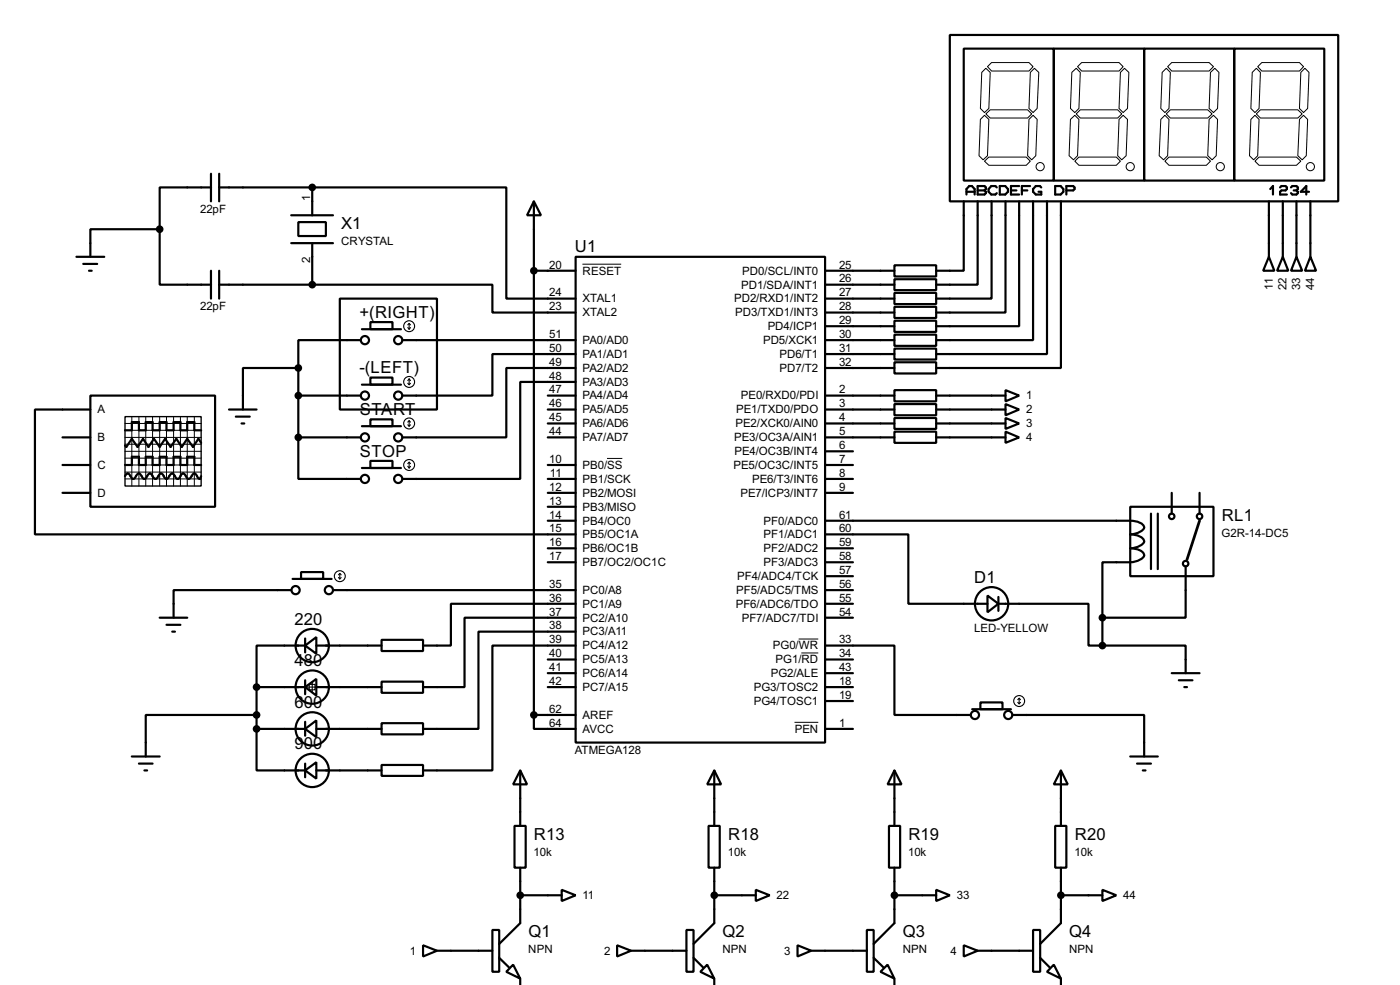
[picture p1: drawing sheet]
<svg xmlns="http://www.w3.org/2000/svg" width="256mm" height="180mm" viewBox="0 0 256 180" stroke-linecap="round" stroke-linejoin="round" font-family="sans-serif">
<g fill="none" stroke="#000" stroke-width=".4">
<path d="M174 6.4h71.2v30.5h-71.2zM176.6 8.9h16.5v24.2h-16.5zM193.1 8.9h16.5v24.2h-16.5zM209.6 8.9h16.5v24.2h-16.5zM226.1 8.9h16.5v24.2h-16.5zM38.7 34.3h-9.4v7.7M38.7 31.8v5.1M40.2 34.3h17M40.2 31.8v5.1M53.4 39.4h7.6M57.2 34.3h35.6v20.4h12.7M57.2 34.3v5.1"/>
<path d="M97.8 36.9l1.3 2.5h-2.5zM97.8 36.9v94M176.6 36.9v12.7h-5.1M177.1 35.6v-1l.5-.5h.5l.5 .5v1M177.1 35.1h1.5M179.1 36.9v15.2h-7.6M179.1 34.1h1.3l.2 .2v.3l-.2 .3 .2 .2v.3l-.2 .2h-1.3zM179.1 34.9h1.3M181.7 36.9v17.8h-10.2M182.6 34.3l-.2-.2h-.8l-.5 .5v.5l.5 .5h.8l.2-.2M183.2 34.1h1l.5 .5v.5l-.5 .5h-1zM184.2 36.9v20.3h-12.7"/>
<path d="M185.2 34.9h1M186.7 36.9v22.8h-15.2M186.7 34.1h-1.5v1.5h1.5M187.2 34.9h1M188.7 34.1h-1.5v1.5M189.3 36.9v25.4h-17.8M190.8 34.3l-.3-.2h-.7l-.5 .5v.5l.5 .5h1v-.5h-.5M191.8 36.9v27.9h-20.3M193.3 34.1h1l.5 .5v.5l-.5 .5h-1zM194.4 36.9v30.5h-22.9M195.4 34.9h1.2l.3-.3v-.3l-.3-.2h-1.2v1.5M232.5 36.9v10.1"/>
<path d="M232.7 34.6l.5-.5v1.5M234.5 34.3l.3-.2h.7l.3 .2v.3l-.3 .3h-.7l-.3 .2v.5h1.3M235 36.9v10.1M236.5 34.3l.3-.2h.7l.3 .2v.3l-.3 .3M237 34.9h.5M237.5 36.9v10.1M237.5 34.9l.3 .2v.3l-.3 .2h-.7l-.3-.2M239.8 35.1h-1.5l1-1v1.5M240.1 36.9v10.1M14 47h5.1M15.3 48.3h2.5M16.3 49.6h.5"/>
<path d="M29.3 42v10.1h9.4M29.3 42h-12.7v5M38.7 49.6v5.1M40.2 52.1h17M40.2 49.6v5.1M53.4 44.5h7.6M54.7 40.7h5v2.5h-5zM57.2 52.1h33v5.1h15.3M57.2 44.5v7.6M62.3 54.7h17.8v20.3h-17.8zM67.9 59h4v1.3h-4zM97.8 49.6h7.7"/>
<path d="M105.5 47h45.7v88.9h-45.7zM151.2 49.6h12.7M151.2 52.1h12.7M151.2 54.7h12.7M151.2 57.2h12.7M151.2 59.7h12.7M163.9 48.6h7.6v2h-7.6zM163.9 51.1h7.6v2h-7.6zM163.9 53.6h7.6v2.1h-7.6zM163.9 56.2h7.6v2h-7.6zM163.9 58.7h7.6v2.1h-7.6zM232.5 47l1 2.6h-2.1z"/>
<path d="M235 47l1 2.6h-2zM237.5 47l1.1 2.6h-2.1zM240.1 47l1 2.6h-2zM16.6 72.4h22.8v20.4h-22.8zM16.6 75h-10.2v22.8h99.1M22.9 78.8h1.3v-1.5h1.3v1.5h1.2v-1.5h1.3v1.5h1.3v-1.5h1.2v1.5h1.3v-1.5h1.3v1.5h1.2v-1.5h1.3v1.5h1.3M42 75h5M43.2 76.3h2.6M44.3 77.5h.5M54.7 67.4h-10.2v7.6M54.7 72.4h11.4M54.7 67.4v12.7"/>
<path d="M66.1 62.3h-11.4v5.1M66.3 60.3h7.2M66.3 70.4h7.2M66.3 78h7.2M67.9 69.1h4v1.3h-4zM67.9 76.8h4v1.2h-4zM73.7 62.3h31.8M100.4 72.4h5.1M100.4 75h5.1M100.4 77.5h5.1M105.5 64.8h-15.3v7.6h-16.5M105.5 67.4h-12.7v12.7h-19.1"/>
<path d="M105.5 69.9h-10.2v17.8h-21.6M151.2 62.3h12.7M151.2 64.8h12.7M151.2 67.4h12.7M151.2 72.4h12.7M151.2 75h12.7M151.2 77.5h12.7M163.9 61.3h7.6v2h-7.6zM163.9 63.8h7.6v2h-7.6zM163.9 66.3h7.6v2.1h-7.6zM163.9 71.4h7.6v2.1h-7.6zM163.9 74h7.6v2h-7.6z"/>
<path d="M163.9 76.5h7.6v2h-7.6zM163.9 79h7.6v2.1h-7.6zM171.5 72.4h12.7M171.5 75h12.7M171.5 77.5h12.7M184.2 71.4l2.5 1-2.5 1.1zM184.2 74l2.5 1-2.5 1zM184.2 76.5l2.5 1-2.5 1zM184.2 79l2.5 1.1-2.5 1zM11.5 80.1h5.1M11.5 85.1h5.1M11.5 90.2h5.1"/>
<path d="M22.9 87.2l.2-.4 .3-.1 .3 .1 .5 .7 .2 .2 .3-.2 .2-.3a.54 .54 0 0 1 .8-.4l.5 .7 .3 .2 .2-.2 .5-.7 .3-.1 .2 .1 .3 .4a.54 .54 0 0 0 .7 .3l.5-.7 .3-.1 .3 .1 .4 .7 .3 .2 .3-.2 .2-.3a.54 .54 0 0 1 .8-.4l.5 .7 .3 .2 .2-.2 .5-.7 .3-.1 .2 .1 .5 .7a.6 .6 0 0 0 .9-.5l.4-.3 .3 .1 .4 .7 .3 .2 .3-.5M22.9 85.1h1.3v-1.5h1.3v1.5h1.2v-1.5h1.3v1.5h1.3v-1.5h1.2v1.5h1.3v-1.5h1.3v1.5h1.2v-1.5h1.3v1.5h1.3M36.9 81.1l-.5-.8-1 1.5-1.1-1.5-1 1.5-1-1.5-1 1.5-1-1.5-1 1.5-1.1-1.5-1 1.5-1-1.5-1 1.5-1-1.5-1 1.5-.3-.2M54.7 80.1v7.6h11.4M54.7 80.1h11.4M66.3 85.7h7.2M67.9 84.4h4v1.3h-4zM100.4 80.1h5.1M100.4 95.3h5.1M100.4 85.1h5.1M100.4 87.7h5.1M100.4 90.2h5.1"/>
<path d="M100.4 92.8h5.1M151.2 97.8h15.2v12.7h14.5M151.2 95.3h55.9a3.3 3.3 0 0 1 2.4 .9l.1 .4a2.75 2.75 0 0 1-2.5 1.2 2.37 2.37 0 0 1 2.5 1.3 2.75 2.75 0 0 1-2.5 1.3 3.2 3.2 0 0 1 2.4 .9l.1 .4a2.75 2.75 0 0 1-2.5 1.2h-5.1v10.2M151.2 80.1h12.7M151.2 82.6h5.1M151.2 85.1h5.1M151.2 87.7h5.1M151.2 90.2h5.1M171.5 80.1h12.7M207.1 92.8h15.2v12.7h-15.2zM210.9 94v10.2M212.1 94v10.2"/>
<path d="M214.7 90.2v3.8M219.8 90.2v3.8M29.3 113.1h5M30.5 114.4h2.6M31.6 115.6h.5M53.4 108h-21.6v5.1M53.6 106h7.2M55.2 104.7h4v1.3h-4zM55.9 118.2l2.1-1.6v3.1zM55.9 118.2h-8.9v7.6M55.9 116.9v2.5M58 118.2h11.9"/>
<path d="M61 108h44.5M69.9 117.1h7.6v2.1h-7.6zM100.4 100.4h5.1M100.4 102.9h5.1M105.5 110.5h-22.9v7.7h-5.1M105.5 113.1h-20.4v12.7h-7.6M105.5 115.6h-17.8v17.8h-10.2M105.5 118.2h-15.3v22.8h-12.7M151.2 118.2h12.7v12.7h14M151.2 108h5.1M151.2 100.4h5.1M151.2 102.9h5.1"/>
<path d="M151.2 110.5h5.1M151.2 113.1h5.1M151.2 105.5h5.1M180.9 109l2 1.5-2 1.6zM182.9 110.5h16.5v7.7h2.6M182.9 109.3v2.5M202 118.2h15.2v5M202 113.1v5.1M217.2 103.7v9.4h-15.2M24.2 138.5h5.1M25.5 139.8h2.5M47 133.4v7.6h8.9"/>
<path d="M47 130.9h-20.3v7.6M47 133.4h8.9M47 125.8h8.9M47 125.8v7.6M55.9 125.8l2.1-1.5v3zM55.9 133.4l2.1-1.5v3zM55.9 124.5v2.6M55.9 132.1v2.6M55.9 139.8v2.5M58 133.4h11.9M58 125.8h11.9M69.9 124.8h7.6v2h-7.6z"/>
<path d="M69.9 132.4h7.6v2h-7.6zM97.8 130.9v2.5h7.7M97.8 130.9h7.7M100.4 125.8h5.1M100.4 120.7h5.1M100.4 123.2h5.1M151.2 133.4h5.1M151.2 125.8h5.1M151.2 128.3h5.1M151.2 120.7h5.1M151.2 123.2h5.1M178.1 129.8h7.1"/>
<path d="M179.6 128.6h4.1v1.2h-4.1zM185.5 130.9h24.1v7.6M207.1 138.5h5M208.3 139.8h2.6M214.7 123.2h5.1M216 124.5h2.5M217 125.8h.5M26.5 141h.5M55.9 141l2.1-1.5v3zM58 141h11.9M69.9 140h7.6v2h-7.6zM94.3 151.2h2v7.6h-2z"/>
<path d="M95.3 141l1.3 2.6h-2.6zM95.3 141v10.2M95.3 158.8v10.2l-3.8 3.8M129.8 151.2h2.1v7.6h-2.1zM130.9 141l1.2 2.6h-2.5zM130.9 141v10.2M130.9 158.8v10.2l-3.8 3.8M162.9 151.2h2v7.6h-2zM163.9 141l1.3 2.6h-2.6zM163.9 141v10.2M163.9 158.8v10.2l-3.8 3.8M193.3 151.2h2.1v7.6h-2.1z"/>
<path d="M194.4 141l1.2 2.6h-2.5zM194.4 141v10.2M194.4 158.8v10.2l-3.8 3.8M209.4 141h.5M77.5 173l2.6 1-2.6 1.1zM80.1 174h10.1M90.2 170.2h1.3v7.7h-1.3zM91.5 175.3l1.8 1.8M94 176.6l1.3 2.5-2.5-1.2zM95.3 179.1v1.2M95.3 163.9h7.6M102.9 162.9l2.6 1-2.6 1z"/>
<path d="M113.1 173l2.5 1-2.5 1.1zM115.6 174h10.2M125.8 170.2h1.3v7.7h-1.3zM127.1 175.3l1.7 1.8M129.6 176.6l1.3 2.5-2.6-1.2zM130.9 179.1v1.2M130.9 163.9h7.6M138.5 162.9l2.5 1-2.5 1zM146.1 173l2.5 1-2.5 1.1zM148.6 174h10.2M158.8 170.2h1.3v7.7h-1.3zM160.1 175.3l1.8 1.8"/>
<path d="M161.3 177.9l1.3-1.3 1.3 2.5zM163.9 179.1v1.2M163.9 163.9h7.6M171.5 162.9l2.5 1-2.5 1zM176.6 173l2.5 1-2.5 1.1zM179.1 174h10.2M189.3 170.2h1.3v7.7h-1.3zM190.6 175.3l1.7 1.8M193.1 176.6l1.3 2.5-2.6-1.2zM194.4 179.1v1.2M194.4 163.9h7.6M202 162.9l2.5 1-2.5 1z"/>
<circle cx="66.8" cy="62.3" r=".75"/>
<circle cx="66.8" cy="72.4" r=".75"/>
<circle cx="72.9" cy="72.4" r=".75"/>
<circle cx="72.9" cy="62.3" r=".75"/>
<circle cx="66.8" cy="80.1" r=".75"/>
<circle cx="66.8" cy="87.7" r=".75"/>
<circle cx="72.9" cy="87.7" r=".75"/>
<circle cx="72.9" cy="80.1" r=".75"/>
<circle cx="214.6" cy="94.5" r=".5"/>
<circle cx="219.7" cy="94.5" r=".5"/>
<circle cx="54.1" cy="108" r=".75"/>
<circle cx="57.2" cy="118.2" r="3.1"/>
<circle cx="60.2" cy="108" r=".75"/>
<circle cx="181.6" cy="110.5" r="3.1"/>
<circle cx="217.2" cy="103.2" r=".5"/>
<circle cx="57.2" cy="133.4" r="3.1"/>
<circle cx="57.2" cy="125.8" r="3.1"/>
<circle cx="178.6" cy="130.9" r=".75"/>
<circle cx="184.7" cy="130.9" r=".75"/>
<circle cx="57.2" cy="141" r="3.1"/>
</g>
<g fill="none" stroke="#000" stroke-width=".18">
<path d="M180.6 12.5l.8 .8-.2 6.6-.8 .7-.8-.7 .3-6.6zM180.9 12.2l.8-.7h6.8l.8 .7-.8 .8h-6.8zM189.5 12.5l.8 .8-.3 6.6-.7 .7-.8-.7 .3-6.6zM196.4 13.3l.8-.8 .7 .8-.2 6.6-.8 .7-.8-.7zM198.2 11.5h6.8l.8 .7-.8 .8h-6.8l-.8-.8zM205.3 13.3l.7-.8 .8 .8-.2 6.6-.8 .7-.8-.7zM213.7 12.5l.7 .8-.2 6.6-.8 .7-.7-.7 .2-6.6zM213.9 12.2l.8-.7h6.8l.8 .7-.8 .8h-6.8zM221.8 13.3l.8-.8 .7 .8-.2 6.6-.8 .7-.8-.7zM229.4 13.3l.8-.8 .7 .8-.2 6.6-.8 .7-.7-.7zM231.2 11.5h6.9l.7 .7-.7 .8h-6.9l-.8-.8zM238.3 13.3l.8-.8 .7 .8-.2 6.6-.8 .7-.7-.7z"/>
<path d="M179.6 21.9l.8-.8 .8 .8-.3 6.6-.8 .8-.7-.8zM180.4 29.5l.8-.7h6.8l.8 .7-.8 .8h-6.8zM180.6 20.9l.8-.8h6.9l.7 .8-.7 .7h-6.9zM188.5 21.9l.8-.8 .7 .8-.2 6.6-.8 .8-.7-.8zM196.1 21.9l.8-.8 .8 .8-.3 6.6-.7 .8-.8-.8zM197.7 28.8h6.8l.8 .7-.8 .8h-6.8l-.8-.8zM197.9 20.1h6.9l.7 .8-.7 .7h-6.9l-.7-.7zM205 21.9l.8-.8 .8 .8-.3 6.6-.8 .8-.7-.8zM212.7 21.9l.7-.8 .8 .8-.3 6.6-.7 .8-.8-.8zM213.4 29.5l.8-.7h6.8l.8 .7-.8 .8h-6.8zM213.7 20.9l.7-.8h6.9l.8 .8-.8 .7h-6.9zM221.5 21.9l.8-.8 .8 .8-.3 6.6-.7 .8-.8-.8z"/>
<path d="M229.2 21.9l.7-.8 .8 .8-.3 6.6-.7 .8-.8-.8zM229.9 29.5l.8-.7h6.8l.8 .7-.8 .8h-6.8zM230.2 20.9l.7-.8h6.9l.8 .8-.8 .7h-6.9zM238.1 21.9l.7-.8 .8 .8-.3 6.6-.7 .8-.8-.8zM106.7 48.4h7.1M22.9 77.5h14M22.9 78.8h14M24.2 76.3v12.7M25.5 76.3v12.7M26.7 76.3v12.7M28 76.3v12.7M29.3 76.3v12.7"/>
<path d="M30.5 76.3v12.7M31.8 76.3v12.7M33.1 76.3v12.7M34.3 76.3v12.7M35.6 76.3v12.7M22.9 80.1h14M22.9 81.3h14M22.9 83.9h14M22.9 85.1h14M22.9 86.4h14M22.9 87.7h14M22.9 82.6h14"/>
<path d="M111.2 83.9h2.8M146.3 117h3.6M146.8 119.5h3.1M145.6 132.2h4.3"/>
<circle cx="190.5" cy="30.5" r=".75"/>
<circle cx="207" cy="30.5" r=".75"/>
<circle cx="223.5" cy="30.5" r=".75"/>
<circle cx="240" cy="30.5" r=".75"/>
</g>
<g fill="#000" stroke="#000" stroke-width=".4">
<circle cx="57.2" cy="34.3" r=".5"/>
<circle cx="29.2" cy="42" r=".5"/>
<circle cx="57.2" cy="52.1" r=".5"/>
<circle cx="97.8" cy="49.6" r=".5"/>
<circle cx="54.6" cy="67.4" r=".5"/>
<circle cx="54.6" cy="72.4" r=".5"/>
<circle cx="54.6" cy="80.1" r=".5"/>
<circle cx="201.9" cy="113.1" r=".5"/>
<circle cx="201.9" cy="118.2" r=".5"/>
<circle cx="47" cy="133.4" r=".5"/>
<circle cx="47" cy="130.9" r=".5"/>
<circle cx="47" cy="125.8" r=".5"/>
<circle cx="97.8" cy="130.9" r=".5"/>
<circle cx="95.3" cy="163.9" r=".5"/>
<circle cx="130.8" cy="163.9" r=".5"/>
<circle cx="163.8" cy="163.9" r=".5"/>
<circle cx="194.3" cy="163.9" r=".5"/>
</g>
<path d="M22.9 76.3h14v12.7h-14z" fill="none" stroke="#000" stroke-width=".25"/>
<g fill="none" stroke="#000" stroke-width=".2">
<path d="M74.7 60l.3 .3M75 59.2v1.1M75 59.2l-.3 .3M75 59.2l.2 .3M75.2 60l-.2 .3M74.7 70.2l.3 .2M74.7 77.8l.3 .2M75 69.4v1M75 77v1M75 69.4l-.3 .3M75 69.4l.2 .3M75 77l-.3 .3"/>
<path d="M75 77l.2 .3M75.2 70.2l-.2 .2M75.2 77.8l-.2 .2M74.7 85.4l.3 .3M75 84.6v1.1M75 84.6l-.3 .3M75 84.6l.2 .3M75.2 85.4l-.2 .3M62 105.7l.3 .3M62.3 105v1M62.3 105l-.3 .2M62.3 105l.2 .2"/>
<path d="M62.5 105.7l-.2 .3M56.2 125.8h2M56.7 125.3h1v1h-1zM57.2 124.8v2M186.5 128.6l.2 .2M186.7 127.8v1M186.7 127.8l-.2 .3M186.7 127.8l.3 .3M187 128.6l-.3 .2"/>
<circle cx="74.9" cy="59.7" r="1"/>
<circle cx="74.9" cy="77.5" r="1"/>
<circle cx="74.9" cy="69.9" r="1"/>
<circle cx="74.9" cy="85.1" r="1"/>
<circle cx="62.2" cy="105.5" r="1"/>
<circle cx="186.7" cy="128.3" r="1"/>
</g>
<path d="M219.8 95.3l-2.3 7.1" fill="none" stroke="#000" stroke-width=".5"/>
<g font-size="3.4">
<text x="62.5" y="42">X1</text>
<text x="105.3" y="46.2">U1</text>
<text x="65.9" y="58.2">+(RIGHT)</text>
<text x="65.9" y="68.3">-(LEFT)</text>
<text x="65.9" y="76">START</text>
<text x="65.9" y="83.6">STOP</text>
<text x="223.8" y="95.3">RL1</text>
<text x="178.5" y="106.7">D1</text>
<text x="54" y="114.3">220</text>
<text x="54" y="121.9">480</text>
<text x="54" y="129.6">600</text>
<text x="54" y="137.2">900</text>
<text x="97.8" y="153.7">R13</text>
<text x="133.4" y="153.7">R18</text>
<text x="166.4" y="153.7">R19</text>
<text x="196.9" y="153.7">R20</text>
<text x="96.8" y="171.5">Q1</text>
<text x="132.4" y="171.5">Q2</text>
<text x="165.4" y="171.5">Q3</text>
<text x="195.9" y="171.5">Q4</text>
</g>
<g font-size="2.4">
<text x="36.7" y="39">22pF</text>
<text x="56.8" y="36.8" transform="rotate(-90 56.8 36.8)">1</text>
<text x="62.5" y="44.9">CRYSTAL</text>
<text x="56.8" y="48.1" transform="rotate(-90 56.8 48.1)">2</text>
<text x="100.6" y="49.2">20</text>
<text x="106.7" y="50.3">RESET</text>
<text x="135.8" y="52.8">PD1/SDA/INT1</text>
<text x="136" y="50.3">PD0/SCL/INT0</text>
<text x="153.7" y="49.2">25</text>
<text x="153.7" y="51.7">26</text>
<text x="233.2" y="53" transform="rotate(-90 233.2 53)">11</text>
<text x="235.7" y="53.1" transform="rotate(-90 235.7 53.1)">22</text>
<text x="238.2" y="53.2" transform="rotate(-90 238.2 53.2)">33</text>
<text x="240.8" y="53.2" transform="rotate(-90 240.8 53.2)">44</text>
<text x="36.7" y="56.8">22pF</text>
<text x="100.6" y="56.8">23</text>
<text x="100.6" y="54.3">24</text>
<text x="106.7" y="57.9">XTAL2</text>
<text x="106.7" y="55.4">XTAL1</text>
<text x="134.5" y="55.4">PD2/RXD1/INT2</text>
<text x="134.7" y="57.9">PD3/TXD1/INT3</text>
<text x="153.7" y="54.3">27</text>
<text x="153.7" y="56.8">28</text>
<text x="153.7" y="59.3">29</text>
<text x="100.6" y="64.4">50</text>
<text x="100.6" y="61.9">51</text>
<text x="106.7" y="65.5">PA1/AD1</text>
<text x="106.7" y="63">PA0/AD0</text>
<text x="139.8" y="63">PD5/XCK1</text>
<text x="140.6" y="60.4">PD4/ICP1</text>
<text x="142.8" y="65.5">PD6/T1</text>
<text x="153.7" y="61.9">30</text>
<text x="153.7" y="64.4">31</text>
<text x="100.6" y="72">47</text>
<text x="100.6" y="69.5">48</text>
<text x="100.6" y="67">49</text>
<text x="106.7" y="70.6">PA3/AD3</text>
<text x="106.7" y="68.1">PA2/AD2</text>
<text x="142.8" y="68.1">PD7/T2</text>
<text x="153.7" y="72">2</text>
<text x="153.7" y="67">32</text>
<text x="17.8" y="75.7">A</text>
<text x="100.6" y="77.1">45</text>
<text x="100.6" y="74.6">46</text>
<text x="106.7" y="75.7">PA5/AD5</text>
<text x="106.7" y="73.1">PA4/AD4</text>
<text x="134.8" y="75.7">PE1/TXD0/PDO</text>
<text x="135.7" y="73.1">PE0/RXD0/PDI</text>
<text x="153.7" y="74.6">3</text>
<text x="153.7" y="77.1">4</text>
<text x="188" y="73.1">1</text>
<text x="188" y="75.7">2</text>
<text x="17.8" y="80.8">B</text>
<text x="100.6" y="79.7">44</text>
<text x="106.7" y="80.8">PA7/AD7</text>
<text x="106.7" y="78.2">PA6/AD6</text>
<text x="134.5" y="80.8">PE3/OC3A/AIN1</text>
<text x="134.5" y="83.3">PE4/OC3B/INT4</text>
<text x="134.7" y="78.2">PE2/XCK0/AIN0</text>
<text x="153.7" y="79.7">5</text>
<text x="153.7" y="82.2">6</text>
<text x="188" y="78.2">3</text>
<text x="188" y="80.8">4</text>
<text x="17.8" y="85.8">C</text>
<text x="100.6" y="84.7">10</text>
<text x="100.6" y="89.8">12</text>
<text x="100.8" y="87.3">11</text>
<text x="106.7" y="85.8">PB0/SS</text>
<text x="106.7" y="88.4">PB1/SCK</text>
<text x="134.4" y="85.8">PE5/OC3C/INT5</text>
<text x="137.8" y="88.4">PE6/T3/INT6</text>
<text x="153.7" y="84.7">7</text>
<text x="153.7" y="87.3">8</text>
<text x="153.7" y="89.8">9</text>
<text x="17.8" y="90.9">D</text>
<text x="100.6" y="92.4">13</text>
<text x="100.6" y="94.9">14</text>
<text x="106.7" y="90.9">PB2/MOSI</text>
<text x="106.7" y="93.5">PB3/MISO</text>
<text x="135.6" y="90.9">PE7/ICP3/INT7</text>
<text x="153.7" y="94.9">61</text>
<text x="100.6" y="97.4">15</text>
<text x="100.6" y="100">16</text>
<text x="106.7" y="96">PB4/OC0</text>
<text x="106.7" y="98.5">PB5/OC1A</text>
<text x="106.7" y="101.1">PB6/OC1B</text>
<text x="139.9" y="101.1">PF2/ADC2</text>
<text x="139.9" y="98.5">PF1/ADC1</text>
<text x="139.9" y="96">PF0/ADC0</text>
<text x="153.7" y="100">59</text>
<text x="153.7" y="97.4">60</text>
<text x="223.8" y="98.2">G2R-14-DC5</text>
<text x="100.6" y="102.5">17</text>
<text x="100.6" y="107.6">35</text>
<text x="106.7" y="103.6">PB7/OC2/OC1C</text>
<text x="135" y="106.2">PF4/ADC4/TCK</text>
<text x="139.9" y="103.6">PF3/ADC3</text>
<text x="153.7" y="107.6">56</text>
<text x="153.7" y="105.1">57</text>
<text x="153.7" y="102.5">58</text>
<text x="100.6" y="110.1">36</text>
<text x="100.6" y="112.7">37</text>
<text x="106.7" y="108.7">PC0/A8</text>
<text x="106.7" y="111.2">PC1/A9</text>
<text x="106.7" y="113.8">PC2/A10</text>
<text x="134.8" y="111.2">PF6/ADC6/TDO</text>
<text x="134.9" y="108.7">PF5/ADC5/TMS</text>
<text x="135.9" y="113.8">PF7/ADC7/TDI</text>
<text x="153.7" y="112.7">54</text>
<text x="153.7" y="110.1">55</text>
<text x="100.6" y="115.2">38</text>
<text x="100.6" y="117.8">39</text>
<text x="106.7" y="116.3">PC3/A11</text>
<text x="106.7" y="118.9">PC4/A12</text>
<text x="141.6" y="118.9">PG0/WR</text>
<text x="153.7" y="117.8">33</text>
<text x="178.4" y="115.7">LED-YELLOW</text>
<text x="100.6" y="120.3">40</text>
<text x="100.6" y="122.8">41</text>
<text x="100.6" y="125.4">42</text>
<text x="106.7" y="121.4">PC5/A13</text>
<text x="106.7" y="123.9">PC6/A14</text>
<text x="141.2" y="123.9">PG2/ALE</text>
<text x="142.1" y="121.4">PG1/RD</text>
<text x="153.7" y="125.4">18</text>
<text x="153.7" y="120.3">34</text>
<text x="153.7" y="122.8">43</text>
<text x="100.6" y="130.5">62</text>
<text x="106.7" y="126.5">PC7/A15</text>
<text x="106.7" y="131.6">AREF</text>
<text x="138.1" y="126.5">PG3/TOSC2</text>
<text x="138.1" y="129">PG4/TOSC1</text>
<text x="153.7" y="127.9">19</text>
<text x="100.6" y="133">64</text>
<text x="106.7" y="134.1">AVCC</text>
<text x="145.6" y="134.1">PEN</text>
<text x="153.7" y="133">1</text>
<text x="105.3" y="138">ATMEGA128</text>
<text x="97.8" y="156.7">10k</text>
<text x="133.4" y="156.7">10k</text>
<text x="166.4" y="156.7">10k</text>
<text x="196.8" y="156.7">10k</text>
<text x="106.7" y="164.6">11</text>
<text x="142.3" y="164.6">22</text>
<text x="175.3" y="164.6">33</text>
<text x="205.8" y="164.6">44</text>
<text x="75.1" y="174.7">1</text>
<text x="96.8" y="174.5">NPN</text>
<text x="110.7" y="174.7">2</text>
<text x="132.3" y="174.5">NPN</text>
<text x="143.7" y="174.7">3</text>
<text x="165.4" y="174.5">NPN</text>
<text x="174.2" y="174.7">4</text>
<text x="195.8" y="174.5">NPN</text>
</g>
</svg>
